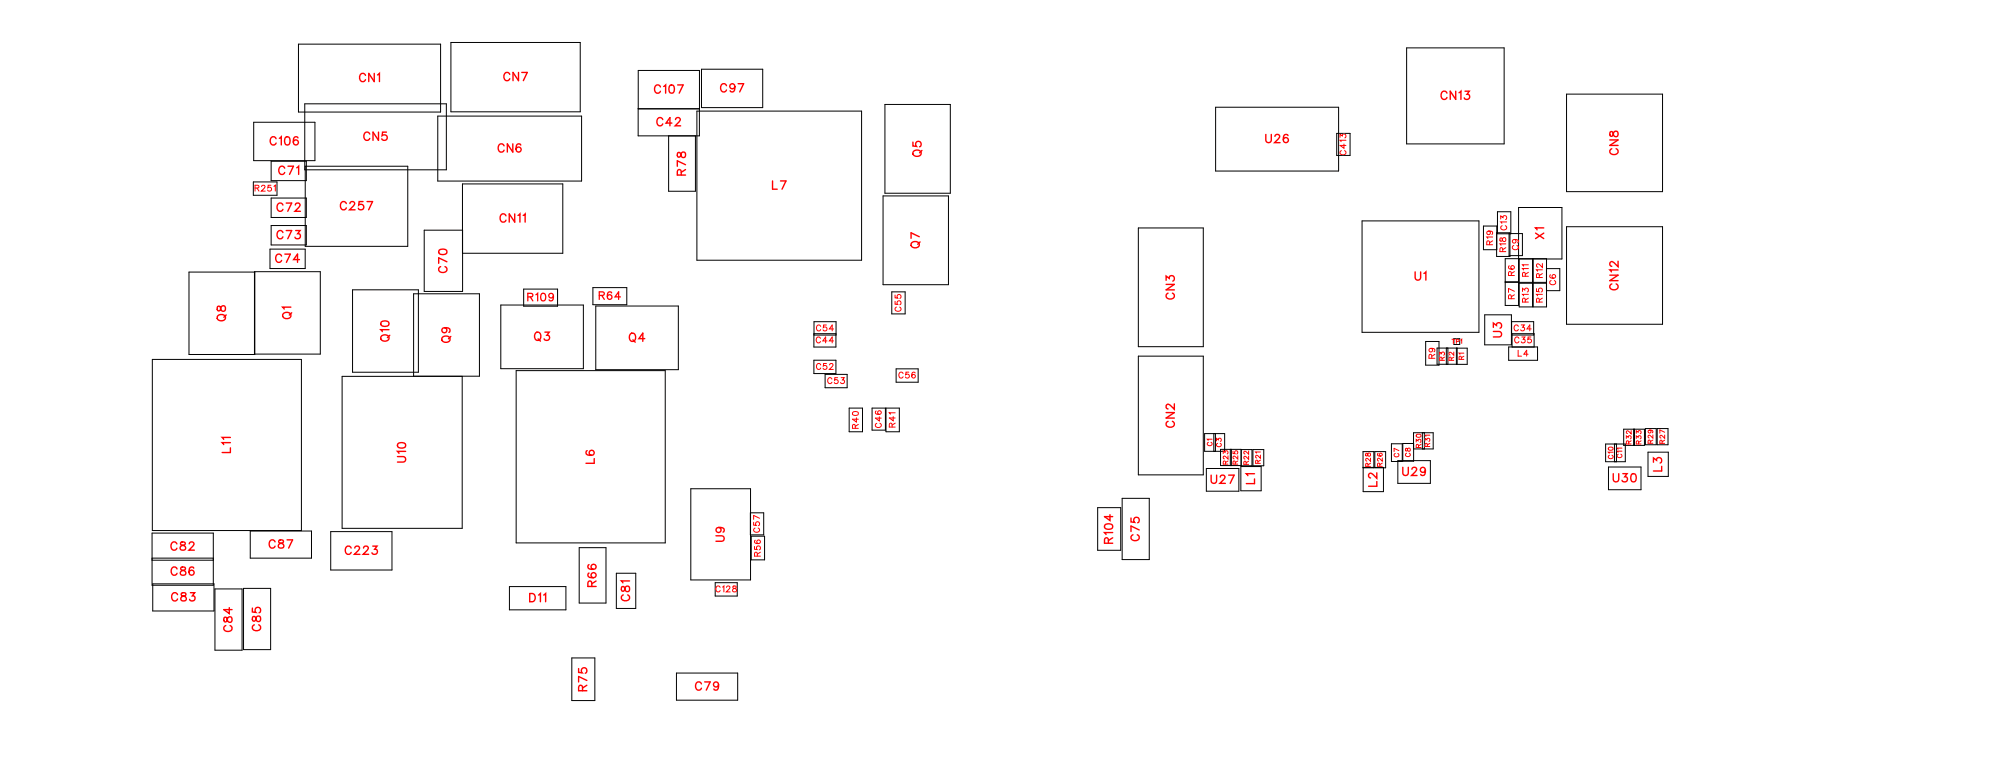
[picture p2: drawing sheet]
<svg xmlns="http://www.w3.org/2000/svg" width="172mm" height="67mm" viewBox="0 0 172 67" stroke-linecap="round" stroke-linejoin="round" font-family="sans-serif">
<g fill="none" stroke="#000" stroke-width=".09">
<path d="M21.8 15.7h2.1v1.1h-2.1zM21.9 10.5h5.3v3.3h-5.3zM23.4 13.9h3v1.7h-3zM23.4 17.1h3v1.6h-3zM23.4 19.4h3v1.7h-3zM25.7 3.8h12.3v5.9h-12.3zM26.3 8.9h12.2v5.7h-12.2zM26.3 14.3h8.9v6.9h-8.9zM37.7 10h12.4v5.6h-12.4zM38.9 3.7h11.1v5.9h-11.1zM39.9 19.8h-3.3v5.3h3.3v-9.2h8.6v5.9h-8.6M55 9.4h5.3"/>
<path d="M55 6.1h5.3v5.6h-5.3zM57.6 11.7v4.8h2.4v-4.8M60.1 9.6h14.2v12.8h-14.2zM60.5 6h5.3v3.3h-5.3zM76.1 16.9h5.7v7.6h-5.7zM76.3 9h5.6v7.7h-5.6zM98.1 19.6h5.6v10.3h-5.6zM104.8 9.2h10.6v5.5h-10.6zM115.3 11.5h1.1v1.9h-1.1zM117.4 19h10.1v9.6h-10.1zM121.3 4.1h8.4v8.3h-8.4zM127.9 19.5h1.2v2h-1.2z"/>
<path d="M129.1 18.3h1.2v1.9h-1.2zM135.1 8.1h8.2v8.4h-8.2zM135.1 19.5h8.2v8.4h-8.2zM13.1 31h12.9v14.7h-12.9zM16.3 23.5h5.7v7.1h-5.7zM21.9 23.4h5.7v7.1h-5.7zM23.3 21.5h3v1.6h-3zM30.4 25h5.7v7.1h-5.7zM35.7 32.4v-7.1h5.6v7.1h-11.8v13.1h10.4v-13.1M43.2 26.3h7.1v5.5h-7.1zM44.5 31.9h12.9v14.9h-12.9zM45.2 24.9h2.9v1.5h-2.9z"/>
<path d="M51.1 24.8h2.9v1.5h-2.9zM51.4 26.4h7.1v5.5h-7.1zM70.2 28.8h1.9v1.1h-1.9v-2.2h1.9v1.2h-1.9M70.2 31h1.9v1.2h-1.9zM71.1 32.3h1.9v1.1h-1.9zM73.2 35.2h1.2v2h-1.2zM75.2 35.2h1.1v1.9h-1.1zM76.4 35.2h1.1v2h-1.1zM76.9 25.2h1.1v1.9h-1.1zM77.3 31.8h1.9v1.1h-1.9zM98.1 30.7h5.6v10.2h-5.6zM103.9 37.4h1.7v1.5h-1.7z"/>
<path d="M104.7 37.4v1.5M104.8 37.4v1.5M106.1 38.7v1.4M106.2 38.7v1.4M107 38.8h.9v1.3h-2.7v-1.4h1.8v1.4M108 38.8h1v1.3h-1zM117.5 38.9h1v1.4h-1zM118.5 38.9h1v1.4h-1zM120 38.3h.9v1.5h-.9zM120.5 39.7h2.8v2h-2.8zM120.9 38.2h1v1.6h-1zM121.9 37.3h1.7v1.4h-1.7z"/>
<path d="M122.6 37.3v1.4M122.8 37.3v1.4M122.9 29.4h1.2v2.1h-1.2zM123.9 30h2.6v1.4h-2.6zM124.7 30v1.4M124.8 30v1.4M125.4 29.2h.5v.5h-.5zM125.6 30v1.4M128 27.1h2.3v2.6h-2.3zM129 20.1h1.2v2h-1.2zM129.8 24.3h1.1M130.1 29.9h2.5v1.2h-2.5z"/>
<path d="M130.1 20.1h1.2v1.9h-1.2zM130.3 27.7h1.9v1.2h-1.9M130.4 29.9v-1.1h1.9v1.1M130.9 22.3h-1.1v4h1.1v-8.4h3.8v4.4h-3.8M131 22.3h1.1v2h-1.1zM131 24.4h1.1v2.1h-1.1zM132.2 22.3h1.1v2h-1.1zM132.2 24.4h1.1v2.1h-1.1zM133.3 23.2h1.2v1.9h-1.2zM138.4 38.3h1.7v1.5h-1.7zM139.2 38.3v1.5M139.4 38.3v1.5"/>
<path d="M140 37h1.8v1.4h-1.8zM140.8 37v1.4M140.9 37v1.4M141.9 36.9h.9v1.4h-.9zM142.1 39h1.7v2.1h-1.7zM142.9 36.9h.9v1.4h-.9zM13.1 45.9h5.3v4.5h-5.3zM13.1 48.3h5.3M13.1 48.1h5.3M13.2 50.3h5.2v2.4h-5.2zM18.5 50.8h2.4v5.2h-2.4zM21 50.7h2.3v5.3h-2.3z"/>
<path d="M21.6 45.8h5.3v2.3h-5.3zM28.5 45.8h5.3v3.3h-5.3zM43.9 50.6h4.9v2h-4.9zM49.3 56.7h2v3.7h-2zM49.9 47.2h2.3v4.8h-2.3zM53.1 49.4h1.7v3h-1.7zM58.3 58h5.3v2.4h-5.3zM59.6 42.1h5.1v7.9h-5.1zM61.7 50.2h1.9v1.2h-1.9zM64.7 44.2h1.1v1.9h-1.1zM64.8 46.2h1.1v2.1h-1.1zM94.6 43.8h2v3.6h-2z"/>
<path d="M96.8 43h2.3v5.2h-2.3zM104 40.4h2.8v1.9h-2.8zM107 40.2h1.7v2.1h-1.7zM117.5 40.3h1.8v2.1h-1.8zM138.7 40.3h2.8v1.9h-2.8z"/>
</g>
<g fill="none" stroke="#f00" stroke-width=".09">
<path d="M22 16.2h.3v-.1l-.3-.1v.5M22.2 16.2l.1 .3M22.6 16.1l.2-.1v.1l-.3 .4h.4M23.4 16h-.3v.2a.18 .18 0 0 1 .3 0 .18 .18 0 0 1-.1 .2 .18 .18 0 0 1-.2 0M23.6 16.1l.1-.1v.5M115.5 11.8v-.2l.2 .1a.17 .17 0 0 1 .3-.1 .17 .17 0 0 1-.1 .3M115.7 13a.19 .19 0 0 0-.2 .2 .19 .19 0 0 0 .2 .1h.2a.19 .19 0 0 0 .1-.1 .19 .19 0 0 0-.1-.2M115.9 12.4v.4l-.4-.3h.5M116 12.1h-.5l.1 .1M128.4 19.9a.16 .16 0 0 1 .1 .2 .16 .16 0 0 1-.3 .1 .16 .16 0 0 1 .1-.3l.4 .1-.1 .2M129.4 18.9v-.3l.2 .2a.18 .18 0 0 1 .3-.2 .17 .17 0 0 1-.1 .3M129.5 19.5a.19 .19 0 0 0-.1 .2 .19 .19 0 0 0 .2 .1h.1a.19 .19 0 0 0 .2-.1 .19 .19 0 0 0-.1-.2"/>
<path d="M129.9 19.1h-.5l.1 .2M70.7 29.2a.19 .19 0 0 0-.2-.2 .19 .19 0 0 0-.1 .2v.2a.19 .19 0 0 0 .1 .2 .19 .19 0 0 0 .2-.2M70.8 28.1a.19 .19 0 0 0-.3-.1 .19 .19 0 0 0-.1 .2v.1a.19 .19 0 0 0 .1 .2 .19 .19 0 0 0 .3-.1M70.8 31.5a.19 .19 0 0 0-.3-.2 .19 .19 0 0 0-.1 .2v.1a.19 .19 0 0 0 .1 .2 .19 .19 0 0 0 .3-.1M71.3 28h-.3v.2a.18 .18 0 0 1 .3 0 .18 .18 0 0 1-.1 .3 .18 .18 0 0 1-.2-.1M71.3 31.3h-.3v.3a.18 .18 0 0 1 .3-.1 .18 .18 0 0 1-.1 .3 .18 .18 0 0 1-.2-.1M71.3 29.4h-.4l.3-.4v.6M71.5 31.5l.1-.2 .2 .1-.3 .4h.3M71.7 32.7a.19 .19 0 0 0-.2-.1 .19 .19 0 0 0-.1 .1v.2a.19 .19 0 0 0 .1 .2 .19 .19 0 0 0 .2-.2M71.9 28.4h-.4l.3-.4v.5M71.9 29.4h-.4l.3-.4v.6M72.2 32.6h-.2v.2a.18 .18 0 0 1 .2 0 .18 .18 0 0 1 0 .2 .18 .18 0 0 1-.3 0"/>
<path d="M72.5 32.6h.3l-.2 .1a.18 .18 0 0 1 .2 .3 .17 .17 0 0 1-.3 0M73.5 35.5a.25 .25 0 0 1 .3-.1 .25 .25 0 0 1 .2 .3 .25 .25 0 0 1-.3 .1 .25 .25 0 0 1-.2-.3zM73.7 36.9v-.3h-.1l-.1 .3h.5M73.8 36v.4l-.3-.3h.5M74 36.6l-.3 .1M75.5 35.4a.22 .22 0 0 0 .2 .3 .22 .22 0 0 0 .2-.3 .16 .16 0 0 0-.2 .1 .16 .16 0 0 0 .1 .2M75.6 36.5a.19 .19 0 0 0-.1 .2 .19 .19 0 0 0 .2 .1h.1a.19 .19 0 0 0 .2-.1 .19 .19 0 0 0-.1-.2M75.8 35.9v.4l-.3-.3h.5M76.9 36.8v-.3h-.1l-.1 .3h.5M77 35.9v.4l-.3-.3h.5M77.2 26v.2h.2a.18 .18 0 0 1 0-.2 .18 .18 0 0 1 .3 0 .18 .18 0 0 1-.1 .3M77.2 25.4v.3h.2a.18 .18 0 0 1 0-.3 .18 .18 0 0 1 .3 .1 .18 .18 0 0 1-.1 .2"/>
<path d="M77.2 35.6h-.5l.1 .1M77.2 36.5l-.3 .1M77.3 26.5a.19 .19 0 0 0-.1 .2 .19 .19 0 0 0 .2 .1h.1a.19 .19 0 0 0 .2-.1 .19 .19 0 0 0-.1-.2M77.9 32.2a.19 .19 0 0 0-.3-.1 .19 .19 0 0 0-.1 .2v.1a.19 .19 0 0 0 .2 .2 .19 .19 0 0 0 .2-.1M78.4 32.1h-.3v.2a.18 .18 0 0 1 .3 0 .18 .18 0 0 1-.1 .3 .18 .18 0 0 1-.2-.1M78.9 32.2v-.1a.22 .22 0 0 0-.3 .2 .22 .22 0 0 0 .3 .2 .16 .16 0 0 0-.1-.2 .16 .16 0 0 0-.2 .1M104.2 38.1a.15 .15 0 0 0-.1 .2 .15 .15 0 0 0 .1 .1h.1a.15 .15 0 0 0 .2-.1 .15 .15 0 0 0-.1-.2M104.5 37.9h-.4l.1 .1M104.9 38v-.2l.1 .1a.16 .16 0 0 1 .3-.1 .14 .14 0 0 1-.1 .2M105 38.2a.15 .15 0 0 0-.1 .2 .15 .15 0 0 0 .1 .1h.1a.15 .15 0 0 0 .2-.1 .15 .15 0 0 0-.1-.2M105.5 39.1v-.2l.1 .1a.14 .14 0 0 1 .2-.1 .14 .14 0 0 1 0 .2M105.9 39.3v.3l-.4-.3v.2h.1"/>
<path d="M105.9 39.7l-.2 .2M106.3 38.9v.2h.2a.15 .15 0 0 1 0-.2 .15 .15 0 0 1 .2 0 .15 .15 0 0 1-.1 .2M106.7 39.3v.3l-.3-.3-.1 .2h.1M106.7 39.7l-.2 .2M107.7 39.3v.3l-.4-.3-.1 .2 .1 .1M107.7 38.9v.2l-.4-.2-.1 .1 .1 .1M107.7 39.8l-.3 .1M108.5 39.9l-.1-.2h-.1v.2h.4M108.7 39.2v.3l-.4-.3v.2l.1 .1M108.7 39h-.4v.1M108.7 39.7l-.2 .1M117.8 39.1v.2l.2-.3a.14 .14 0 0 1 .2 .2 .14 .14 0 0 1-.2 .1l-.1-.2z"/>
<path d="M118.2 39.5v.3l-.4-.3-.1 .2h.1M118.2 39.9l-.3 .2M118.8 39.1a.18 .18 0 0 0 .2 .2 .18 .18 0 0 0 .1-.2 .13 .13 0 0 0-.2 0 .13 .13 0 0 0 .1 .2M119.2 39.5v.3l-.4-.3v.2h.1M119.2 39.9l-.2 .2M120.3 39.1a.15 .15 0 0 0-.1 .2 .15 .15 0 0 0 .2 .1h.1a.15 .15 0 0 0 .1-.1 .15 .15 0 0 0-.1-.2M120.6 38.8l-.4-.2v.3M121.2 38.7v.2h.1l.2-.3a.14 .14 0 0 1 .1 .2 .14 .14 0 0 1-.1 .1l-.2-.2zM121.3 39.1a.15 .15 0 0 0-.1 .1 .15 .15 0 0 0 .1 .2h.1a.15 .15 0 0 0 .2-.2 .15 .15 0 0 0-.1-.1M122.1 38.1v-.2l.2 .1a.14 .14 0 0 1 .2-.1 .14 .14 0 0 1-.1 .2M122.3 38.6v-.3h-.2v.3h.4M122.5 38.3l-.2 .1"/>
<path d="M122.9 38v-.2l.1 .1a.14 .14 0 0 1 .2-.1 .14 .14 0 0 1 0 .2M123.1 38.5l-.1-.2-.1-.1v.3h.4M123.3 37.5h-.4v.1M123.3 38.2l-.2 .2M123.4 30a.16 .16 0 0 1 .1 .2 .16 .16 0 0 1-.2 .1 .16 .16 0 0 1 0-.3l.4 .1-.1 .2M123.4 30.9v-.3l-.1-.1-.1 .4h.5M123.7 30.5l-.3 .2M124.1 30.6v-.2l.2 .1a.14 .14 0 0 1 .2-.1 .14 .14 0 0 1 0 .2M124.3 31.1v-.3h-.1l-.1 .3h.4M124.5 30.8l-.2 .1M125.1 31.1v-.3h-.1l-.1 .3h.4M125.2 29.2h.2"/>
<path d="M125.3 29.2v.4M125.3 30.3v.3l-.3-.2-.1 .1 .1 .1M125.3 30.8l-.2 .1M125.6 29.4h.2v-.1l-.2-.1v.4M125.9 29.3l.1-.1v.4M126 31v-.3h-.2v.3h.4M126.2 30.4h-.4l.1 .1M126.2 30.7l-.2 .1M128.4 21.1v-.3h-.1l-.1 .3h.5M128.7 20.4h-.5l.1 .2M128.7 20.8l-.3 .1M129.3 20.5v.3h.1l.3-.3a.17 .17 0 0 1 .1 .2 .17 .17 0 0 1-.1 .1l-.2-.3z"/>
<path d="M129.6 21.7l-.1-.3-.1-.1-.1 .4h.5M129.8 21h-.5l.1 .1M129.8 21.3l-.2 .2M130.1 22.9a.22 .22 0 0 0 .2 .3 .22 .22 0 0 0 .2-.3 .16 .16 0 0 0-.2 .1 .16 .16 0 0 0 .1 .2M130.3 23.7v-.2l-.1-.1-.1 .3h.5M130.3 25.7v-.2l-.1-.1-.1 .3h.5M130.5 21.2a.19 .19 0 0 0-.1 .2 .19 .19 0 0 0 .2 .1h.1a.19 .19 0 0 0 .2-.1 .19 .19 0 0 0-.1-.2M130.6 20.6a.16 .16 0 0 1 .1 .3 .16 .16 0 0 1-.3 0 .16 .16 0 0 1 .1-.2h.4l-.1 .2M130.6 23.4l-.3 .2M130.6 25.4l-.3 .2M130.6 25.1l-.5-.2v.3M130.9 30.2v.5h.3"/>
<path d="M130.9 28.1a.19 .19 0 0 0-.2-.1 .19 .19 0 0 0-.2 .2v.1a.19 .19 0 0 0 .2 .2 .19 .19 0 0 0 .2-.1M131 29.2a.19 .19 0 0 0-.3-.2 .19 .19 0 0 0-.1 .2v.2a.19 .19 0 0 0 .1 .2 .19 .19 0 0 0 .3-.2M131.2 28h.2l-.1 .2a.17 .17 0 0 1 .1 .3 .17 .17 0 0 1-.3-.1M131.2 29h.3l-.2 .2a.18 .18 0 0 1 .2 .3 .17 .17 0 0 1-.3 0M131.3 25.1v-.2l.2 .1a.17 .17 0 0 1 .2-.1 .17 .17 0 0 1 0 .3M131.5 23.8v-.3h-.1l-.1 .3h.5M131.5 26v-.3h-.1l-.1 .3h.5M131.7 30.5h-.3l.2-.3v.5M131.8 23.1h-.5l.1 .2M131.8 22.8h-.5l.1 .1M131.8 25.4h-.5l.1 .1M131.8 23.5l-.3 .1"/>
<path d="M131.8 25.7l-.3 .2M132 29h-.2l-.1 .3a.18 .18 0 0 1 .3 0 .18 .18 0 0 1 0 .2 .18 .18 0 0 1-.3 0M132 28.3h-.3l.2-.3v.5M132.5 24.9v.2h.2a.18 .18 0 0 1 0-.2 .18 .18 0 0 1 .3 0 .18 .18 0 0 1-.1 .3M132.7 23.9v-.3h-.1l-.1 .3h.5M132.7 26v-.3h-.1l-.1 .3h.5M133 23.3h-.5l.1 .1M133 22.7v.4l-.4-.4-.1 .1 .1 .2M133 25.4h-.5l.1 .1M133 23.6l-.3 .2M133 25.7l-.3 .2M133.7 23.7h-.1a.22 .22 0 0 0 .3 .3 .22 .22 0 0 0 .2-.3 .16 .16 0 0 0-.3 .1 .16 .16 0 0 0 .2 .2"/>
<path d="M133.7 24.2a.19 .19 0 0 0-.1 .2 .19 .19 0 0 0 .2 .1h.1a.19 .19 0 0 0 .2-.1 .19 .19 0 0 0-.1-.2M138.8 39.2a.15 .15 0 0 0-.1 .2 .15 .15 0 0 0 .1 .1h.1a.15 .15 0 0 0 .2-.1 .15 .15 0 0 0-.1-.2M139.1 39h-.4v.1M139.5 39.2a.15 .15 0 0 0-.1 .1 .15 .15 0 0 0 .2 .1h.1a.15 .15 0 0 0 .1-.1 .15 .15 0 0 0-.1-.1M139.8 38.9h-.4l.1 .1M139.8 38.6h-.4l.1 .1M140.2 37.8v-.2l.2 .1a.14 .14 0 0 1 .2-.1 .14 .14 0 0 1 0 .2M140.4 38.3v-.3h-.1l-.1 .3h.4M140.6 37.1v.3l-.3-.3-.1 .2 .1 .1M140.6 38l-.2 .1M141.1 37.8v-.2l.1 .1a.16 .16 0 0 1 .3-.1 .14 .14 0 0 1-.1 .2M141.1 37.4v-.3l.1 .2a.18 .18 0 0 1 .3-.2 .16 .16 0 0 1-.1 .3"/>
<path d="M141.3 38.3v-.3h-.2v.3h.4M141.5 38l-.2 .1M142.2 37.1a.13 .13 0 0 1 .1 .1 .13 .13 0 0 1-.2 .1 .13 .13 0 0 1 .1-.2h.3v.2M142.3 38.2v-.2l-.2-.1v.3h.4M142.5 37.5v.3l-.3-.3-.1 .2h.1M142.5 37.9l-.2 .2M143.3 38.2v-.2h-.1l-.1 .2h.4M143.5 37.5v.3l-.3-.3-.1 .2 .1 .1M143.5 37.9l-.2 .2M143.5 37.3l-.4-.2v.2M62.1 50.6a.19 .19 0 0 0-.2-.1 .19 .19 0 0 0-.2 .2v.1a.19 .19 0 0 0 .2 .2 .19 .19 0 0 0 .2-.1M62.3 50.6l.1-.1v.5"/>
<path d="M62.6 50.6l.1-.1 .2 .1-.3 .4h.4M63.2 50.5v.2a.21 .21 0 0 1 .2 0 .21 .21 0 0 1 .1 .3h-.3v-.2l.3-.2v-.1zM65 45v.3h.2a.18 .18 0 0 1 0-.3 .18 .18 0 0 1 .3 0 .18 .18 0 0 1-.1 .3M65.1 47.1v.2l.2 .1a.18 .18 0 0 1 0-.3 .18 .18 0 0 1 .2 0 .18 .18 0 0 1 0 .3M65.1 45.5a.19 .19 0 0 0-.1 .2 .19 .19 0 0 0 .2 .2h.1a.19 .19 0 0 0 .2-.2 .19 .19 0 0 0-.1-.2M65.1 46.6a.22 .22 0 0 0 .2 .3 .22 .22 0 0 0 .2-.3 .16 .16 0 0 0-.2 0 .16 .16 0 0 0 .1 .3M65.3 47.9v-.3h-.1l-.1 .3h.5M65.5 44.7l-.5-.3v.4M65.6 47.6l-.3 .2M105.7 40l-.1-.2h-.1v.2h.4M106.5 40v-.2h-.2v.2h.4M107.4 40v-.2h-.1l-.1 .2h.5"/>
<path d="M117.9 40.2v-.2l-.1-.1-.1 .3h.5M119 40.2l-.1-.2-.1-.1v.3h.4"/>
<circle cx="122.3" cy="37.6" r=".19"/>
<circle cx="138.9" cy="38.7" r=".19"/>
</g>
<g fill="none" stroke="#f00" stroke-width=".12">
<path d="M23.8 12a.26 .26 0 0 0-.3-.2 .26 .26 0 0 0-.2 .3v.1a.26 .26 0 0 0 .2 .3 .26 .26 0 0 0 .3-.2M24.1 11.9l.2-.1v.7M24.4 17.7a.26 .26 0 0 0-.3-.2 .26 .26 0 0 0-.2 .3v.1a.26 .26 0 0 0 .2 .3 .26 .26 0 0 0 .3-.2M24.5 14.5a.26 .26 0 0 0-.3-.2 .26 .26 0 0 0-.2 .3v.2a.26 .26 0 0 0 .2 .2 .26 .26 0 0 0 .3-.1M24.6 11.8h.1a.37 .37 0 0 1 .3 .3 .37 .37 0 0 1-.3 .4 .45 .45 0 0 1-.1-.7zM24.7 19.9h.4l-.3 .7M24.7 17.5h.4l-.3 .7M24.8 14.3h.5l-.3 .7M25.5 17.7l.1-.2h.1l.2 .1-.1 .3-.4 .3h.5M25.5 19.9h.4l-.2 .2a.24 .24 0 0 1 .1 .4 .24 .24 0 0 1-.4-.1M25.6 14.5l.1-.2v.7M25.7 11.9v-.1a.35 .35 0 0 0-.5 .3 .35 .35 0 0 0 .3 .4 .22 .22 0 0 0 .2-.2 .22 .22 0 0 0-.2-.2 .22 .22 0 0 0-.2 .2"/>
<path d="M29.9 17.5a.26 .26 0 0 0-.3-.1 .26 .26 0 0 0-.2 .2v.2a.26 .26 0 0 0 .2 .3 .26 .26 0 0 0 .3-.2M30.2 17.5l.1-.1h.1l.2 .1-.1 .2-.4 .4h.5M31.3 17.4h-.3l-.1 .3a.25 .25 0 0 1 .4 0 .25 .25 0 0 1 0 .3 .25 .25 0 0 1-.4-.1M31.5 6.5a.26 .26 0 0 0-.3-.2 .26 .26 0 0 0-.2 .3v.2a.26 .26 0 0 0 .2 .2 .26 .26 0 0 0 .3-.1M31.6 17.4h.5l-.3 .7M31.9 11.6a.26 .26 0 0 0-.3-.2 .26 .26 0 0 0-.2 .3v.1a.26 .26 0 0 0 .2 .3 .26 .26 0 0 0 .3-.2M32.3 6.3v.7l-.5-.7v.7M32.5 6.5l.2-.2v.7M32.6 11.4v.7l-.4-.7v.7M33.3 11.4h-.3l-.1 .3a.25 .25 0 0 1 .4 0 .25 .25 0 0 1 0 .4 .25 .25 0 0 1-.4-.1M43.5 12.6a.26 .26 0 0 0-.3-.2 .26 .26 0 0 0-.2 .3v.1a.26 .26 0 0 0 .2 .3 .26 .26 0 0 0 .3-.2M43.6 18.6a.26 .26 0 0 0-.3-.2 .26 .26 0 0 0-.2 .3v.2a.26 .26 0 0 0 .2 .2 .26 .26 0 0 0 .3-.1"/>
<path d="M44 6.4a.26 .26 0 0 0-.3-.2 .26 .26 0 0 0-.3 .3v.2a.26 .26 0 0 0 .3 .3 .26 .26 0 0 0 .3-.2M44.2 12.4v.7l-.5-.7v.7M44.4 18.4v.7l-.5-.7v.7M44.7 18.6l.1-.2v.7M44.7 6.2v.8l-.5-.8v.8M44.9 12.5v-.1a.35 .35 0 0 0-.5 .3 .35 .35 0 0 0 .3 .4 .22 .22 0 0 0 .2-.2 .22 .22 0 0 0-.2-.2 .22 .22 0 0 0-.2 .2M45 6.2h.5l-.4 .8M45.1 18.6l.2-.2v.7M56.9 7.5a.26 .26 0 0 0-.3-.2 .26 .26 0 0 0-.2 .3v.2a.26 .26 0 0 0 .2 .2 .26 .26 0 0 0 .3-.1M57.1 10.3a.26 .26 0 0 0-.3-.2 .26 .26 0 0 0-.2 .3v.2a.26 .26 0 0 0 .2 .2 .26 .26 0 0 0 .3-.1M57.2 7.5l.2-.2v.7M57.8 7.4l.1-.1a.37 .37 0 0 1 .2 .4 .37 .37 0 0 1-.2 .3 .45 .45 0 0 1-.1-.6z"/>
<path d="M57.9 10.6h-.5l.4-.5v.7M58.2 10.3l.2-.2h.1l.2 .2-.2 .2-.3 .3h.5M58.4 7.3h.5l-.3 .7M58.4 13.2v.3h.2l.3-.4a.24 .24 0 0 1 .2 .2 .24 .24 0 0 1-.2 .3l-.2-.1-.1-.3zM58.7 15.1v-.4l-.2-.1-.1 .2v.3h.7M59.1 14.6l-.4 .3M59.1 14.2l-.7-.3v.4M62.6 7.4a.26 .26 0 0 0-.3-.2 .26 .26 0 0 0-.2 .3v.2a.26 .26 0 0 0 .2 .2 .26 .26 0 0 0 .3-.1M63.4 7.5a.22 .22 0 0 1-.3 .1 .22 .22 0 0 1-.1-.3 .22 .22 0 0 1 .3 0l.1 .2a.34 .34 0 0 1-.3 .4l-.1-.1M63.6 7.2h.5l-.3 .7M66.6 15.6v.7h.4M67.3 15.6h.5l-.4 .7"/>
<path d="M78.7 12.3v.3h.3a.25 .25 0 0 1 0-.4 .25 .25 0 0 1 .4 .1 .25 .25 0 0 1-.1 .4M78.8 13a.35 .35 0 0 1 .4 0 .35 .35 0 0 1 .2 .3 .33 .33 0 0 1-.5 .2 .33 .33 0 0 1-.1-.5zM79.5 13l-.2 .2M109.1 11.6v.5l.2 .2 .3-.1v-.6M109.9 11.8l.2-.2h.1l.1 .1-.1 .3-.3 .3h.5M111.1 11.7l-.1-.1a.35 .35 0 0 0-.4 .3 .35 .35 0 0 0 .2 .4 .22 .22 0 0 0 .3-.2 .22 .22 0 0 0-.2-.2 .22 .22 0 0 0-.3 .2M124.8 8a.26 .26 0 0 0-.3-.1 .26 .26 0 0 0-.2 .2v.2a.26 .26 0 0 0 .2 .3 .26 .26 0 0 0 .3-.2M125.5 7.9v.7l-.5-.7v.7M125.8 8l.2-.1v.7M126.3 7.9h.4l-.2 .2a.24 .24 0 0 1 .2 .4 .25 .25 0 0 1-.5-.1M133.1 19.6h-.7l.1 .2M138.8 12.1h.7l-.7 .4h.7"/>
<path d="M138.8 11.4v.3h.2l.3-.4a.24 .24 0 0 1 .2 .2 .24 .24 0 0 1-.2 .3l-.2-.1-.1-.3zM139 12.8a.26 .26 0 0 0-.2 .3 .26 .26 0 0 0 .3 .2h.1a.26 .26 0 0 0 .3-.2 .26 .26 0 0 0-.2-.3M18.8 26.4v.4h.1l.3-.4a.24 .24 0 0 1 .2 .2 .24 .24 0 0 1-.2 .2l-.1-.1-.1-.3zM18.8 27.2a.35 .35 0 0 1 .4-.1 .35 .35 0 0 1 .2 .4 .33 .33 0 0 1-.5 .1 .33 .33 0 0 1-.1-.4zM19.5 27.1l-.2 .2M19.9 38.2h-.7l.1 .1M19.9 37.7h-.7l.1 .2M19.9 38.6v.4h-.7M24.3 22.1a.26 .26 0 0 0-.3-.2 .26 .26 0 0 0-.2 .3v.1a.26 .26 0 0 0 .2 .3 .26 .26 0 0 0 .3-.2M24.4 20a.26 .26 0 0 0-.3-.1 .26 .26 0 0 0-.2 .2v.2a.26 .26 0 0 0 .2 .3 .26 .26 0 0 0 .3-.2M24.5 27a.35 .35 0 0 1 .4-.1 .35 .35 0 0 1 .1 .4 .33 .33 0 0 1-.4 .2 .33 .33 0 0 1-.1-.5zM24.6 21.9h.4l-.3 .7"/>
<path d="M25.1 26.5h-.7l.1 .1M25.1 27l-.2 .2M25.8 22.4h-.5l.4-.5v.7M32.9 27.8l.2-.1a.3 .3 0 0 1 .4 .2 .38 .38 0 0 1-.3 .2 .38 .38 0 0 1-.4-.2zM32.9 28.9a.35 .35 0 0 1 .4 0 .35 .35 0 0 1 .2 .4 .33 .33 0 0 1-.5 .1 .33 .33 0 0 1-.1-.5zM33.5 28.4h-.7l.2 .2M33.6 28.9l-.2 .2M34.3 39.4h.5l.2 .2-.1 .2h-.6M34.3 38.3l.3-.1a.3 .3 0 0 1 .4 .2 .38 .38 0 0 1-.4 .2 .38 .38 0 0 1-.3-.2zM35 38.9h-.7l.1 .2M37.9 21.6l.2-.1a.3 .3 0 0 1 .4 .2 .38 .38 0 0 1-.3 .2 .38 .38 0 0 1-.4-.2zM38 23a.26 .26 0 0 0-.2 .3 .26 .26 0 0 0 .3 .2h.2a.26 .26 0 0 0 .2-.2 .26 .26 0 0 0-.1-.3"/>
<path d="M38.2 29a.35 .35 0 0 1 .4 0 .35 .35 0 0 1 .2 .4 .33 .33 0 0 1-.5 .1 .33 .33 0 0 1-.1-.5zM38.3 28.2a.22 .22 0 0 1 .2 .3 .22 .22 0 0 1-.3 .1 .22 .22 0 0 1 0-.3l.1-.1a.34 .34 0 0 1 .5 .3l-.1 .2M38.5 22.6l-.7-.4v.5M38.9 29l-.2 .2M46.2 28.7a.33 .33 0 0 1 .4 .3 .33 .33 0 0 1-.4 .3l-.1-.2zM46.4 29.2l.2 .2M47 28.6h.4l-.3 .3a.24 .24 0 0 1 .2 .4 .24 .24 0 0 1-.4-.1M50.6 38.8v.1a.35 .35 0 0 0 .2 .4 .35 .35 0 0 0 .4-.3 .22 .22 0 0 0-.2-.2 .22 .22 0 0 0-.2 .2 .22 .22 0 0 0 .2 .2M51.2 39.5v.4h-.7M54.3 28.8h.1a.33 .33 0 0 1 .4 .3 .33 .33 0 0 1-.4 .3l-.1-.2zM54.6 29.3l.2 .2M55.6 29.2h-.5l.3-.5v.7"/>
<path d="M78.7 20.9a.35 .35 0 0 1 .4-.1 .35 .35 0 0 1 .1 .4 .33 .33 0 0 1-.4 .2 .33 .33 0 0 1-.1-.5zM79.3 20.4l-.8-.3v.4M79.3 20.9l-.2 .2M100.5 24.2v-.4l.3 .2a.24 .24 0 0 1 .4-.2 .24 .24 0 0 1-.1 .4M100.5 35.6h.7l-.7 .4h.7M100.5 24.5h.7l-.7 .5h.7M100.7 36.3a.26 .26 0 0 0-.2 .3 .26 .26 0 0 0 .3 .2h.2a.26 .26 0 0 0 .3-.2 .26 .26 0 0 0-.2-.3M100.7 25.3a.26 .26 0 0 0-.2 .3 .26 .26 0 0 0 .3 .2h.2a.26 .26 0 0 0 .3-.2 .26 .26 0 0 0-.2-.3M101.2 34.8v.5l-.3-.4-.2-.1-.2 .2v.1l.2 .1M122 23.4v.5l.2 .2 .3-.1v-.6M122.8 23.6l.1-.2v.7M128.8 28.6h.5l.2 .2-.1 .2h-.6"/>
<path d="M128.8 28.2v-.4l.2 .3a.24 .24 0 0 1 .4-.2 .24 .24 0 0 1-.1 .4M132.4 20.1l.7 .5M133.1 20.1l-.7 .5M138.8 23.7h.7l-.7 .5h.7M139 24.5a.26 .26 0 0 0-.2 .3 .26 .26 0 0 0 .3 .2h.1a.26 .26 0 0 0 .3-.2 .26 .26 0 0 0-.2-.3M139.5 23.3h-.7l.1 .1M139.5 22.5v.5l-.3-.4-.3-.1-.1 .2v.1l.2 .2M142.6 39.8v-.3l.2 .2a.24 .24 0 0 1 .4-.2 .24 .24 0 0 1-.1 .4M15.2 46.9a.26 .26 0 0 0-.2-.2 .26 .26 0 0 0-.3 .3v.2a.26 .26 0 0 0 .3 .2 .26 .26 0 0 0 .2-.1M15.3 49a.26 .26 0 0 0-.3-.1 .26 .26 0 0 0-.2 .2v.2a.26 .26 0 0 0 .2 .3 .26 .26 0 0 0 .3-.2M15.3 51.3a.26 .26 0 0 0-.3-.2 .26 .26 0 0 0-.2 .3v.1a.26 .26 0 0 0 .2 .3 .26 .26 0 0 0 .3-.2M15.6 46.7v.2l.3 .1 .1 .2a.24 .24 0 0 1-.2 .2 .24 .24 0 0 1-.3-.2l.5-.3-.1-.2z"/>
<path d="M15.6 48.9v.2l.3 .1 .1 .1a.24 .24 0 0 1-.2 .3 .24 .24 0 0 1-.3-.3l.5-.3v-.1zM15.7 51.1v.2l.3 .1 .1 .2a.24 .24 0 0 1-.3 .2 .24 .24 0 0 1-.2-.2l.4-.3v-.2zM16.3 46.9l.2-.2h.1l.1 .1-.1 .3-.3 .3h.5M16.4 51.1h.4l-.2 .3a.24 .24 0 0 1 .2 .3 .25 .25 0 0 1-.5 0M16.7 49v-.1a.35 .35 0 0 0-.4 .3 .35 .35 0 0 0 .2 .4 .22 .22 0 0 0 .2-.2 .22 .22 0 0 0-.2-.3 .22 .22 0 0 0-.2 .2M19.3 53.2v.4h.2l.3-.4a.24 .24 0 0 1 .2 .2 .24 .24 0 0 1-.2 .2l-.2-.1-.1-.3zM19.5 53.9a.26 .26 0 0 0-.2 .3 .26 .26 0 0 0 .3 .2h.1a.26 .26 0 0 0 .3-.2 .26 .26 0 0 0-.2-.3M19.8 52.4v.5l-.5-.4h.7M21.8 52.4v.4h.3a.25 .25 0 0 1 0-.4 .25 .25 0 0 1 .3 .1 .25 .25 0 0 1-.1 .3M21.8 53.2v.3h.1l.3-.4a.24 .24 0 0 1 .3 .2 .24 .24 0 0 1-.3 .3l-.1-.1-.1-.3zM21.9 53.9a.26 .26 0 0 0-.1 .3 .26 .26 0 0 0 .2 .2h.2a.26 .26 0 0 0 .3-.2 .26 .26 0 0 0-.2-.3M23.7 46.7a.26 .26 0 0 0-.3-.2 .26 .26 0 0 0-.2 .3v.2a.26 .26 0 0 0 .2 .2 .26 .26 0 0 0 .3-.1"/>
<path d="M24.1 46.6v.2l.3 .1 .1 .1a.24 .24 0 0 1-.3 .3 .24 .24 0 0 1-.2-.3l.4-.3v-.1zM24.8 46.5h.4l-.3 .7M30.3 47.2a.26 .26 0 0 0-.3-.1 .26 .26 0 0 0-.2 .2v.2a.26 .26 0 0 0 .2 .3 .26 .26 0 0 0 .3-.2M30.6 47.2l.1-.1h.2l.1 .1-.1 .2-.3 .4h.4M31.3 47.2l.2-.1h.1l.2 .1-.1 .2-.4 .4h.5M32.1 47.1h.4l-.2 .2a.24 .24 0 0 1 .2 .4 .24 .24 0 0 1-.4-.1M45.7 51.2h.2a.38 .38 0 0 1 .3 .3 .38 .38 0 0 1-.3 .4h-.2zM46.4 51.3l.2-.1v.7M46.9 51.3l.1-.1v.7M49.9 57.6v.4h.3a.25 .25 0 0 1 0-.4 .25 .25 0 0 1 .4 .1 .25 .25 0 0 1-.1 .3M50.2 59.5v-.4h-.2l-.1 .1v.3h.7M50.6 59.1l-.4 .2"/>
<path d="M50.6 58.6l-.7-.3v.5M50.8 49.4h-.1a.35 .35 0 0 0 .3 .4 .35 .35 0 0 0 .4-.2 .22 .22 0 0 0-.2-.2 .22 .22 0 0 0-.2 .2 .22 .22 0 0 0 .2 .2M50.8 48.7h-.1a.35 .35 0 0 0 .3 .4 .35 .35 0 0 0 .4-.2 .22 .22 0 0 0-.2-.3 .22 .22 0 0 0-.2 .2 .22 .22 0 0 0 .2 .3M51 50.6v-.5h-.2l-.1 .1v.4h.7M51.4 50.1l-.4 .2M53.6 50.6v.3l.1 .1 .3-.5a.24 .24 0 0 1 .3 .3 .24 .24 0 0 1-.3 .2l-.1-.1-.1-.3zM53.7 51.3a.26 .26 0 0 0-.1 .3 .26 .26 0 0 0 .2 .2h.2a.26 .26 0 0 0 .3-.2 .26 .26 0 0 0-.2-.3M54.3 50.1h-.7l.1 .1M60.5 58.9a.26 .26 0 0 0-.3-.1 .26 .26 0 0 0-.2 .2v.2a.26 .26 0 0 0 .2 .3 .26 .26 0 0 0 .3-.2M60.8 58.8h.4l-.3 .7M61.7 46.2h.5l.2 .2-.1 .2-.6 .1M62 59a.22 .22 0 0 1-.3 .2 .22 .22 0 0 1-.1-.3 .22 .22 0 0 1 .3 0l.1 .1a.34 .34 0 0 1-.3 .5l-.2-.1"/>
<path d="M62 45.5a.22 .22 0 0 1 .2 .3 .22 .22 0 0 1-.4 .1 .22 .22 0 0 1 0-.4h.2a.34 .34 0 0 1 .4 .2l-.1 .2M95.3 45.3l.2-.2a.3 .3 0 0 1 .4 .3 .38 .38 0 0 1-.3 .2 .38 .38 0 0 1-.4-.2zM95.6 46.8l-.1-.4h-.1l-.2 .1v.3h.7M95.7 44.4v.5l-.5-.4h.7M95.9 45.9h-.7l.2 .2M95.9 46.4l-.3 .2M97.5 44.7v.3h.3a.25 .25 0 0 1 0-.4 .25 .25 0 0 1 .4 .1 .25 .25 0 0 1-.1 .4M97.7 46.1a.26 .26 0 0 0-.2 .3 .26 .26 0 0 0 .3 .2h.2a.26 .26 0 0 0 .2-.2 .26 .26 0 0 0-.1-.3M98.2 45.7l-.7-.4v.5M104.4 41v.5l.2 .2 .3-.1v-.6M105.2 41.1l.1-.1h.2l.1 .1-.1 .2-.3 .4h.4M105.9 41h.5l-.3 .7"/>
<path d="M108.2 40.8h-.7l.1 .2M108.2 41.3v.4h-.7M118.7 40.8v.4l-.3-.3-.3-.1-.1 .1v.2l.2 .1M118.7 41.5v.4h-.7M120.9 40.3v.5l.2 .2 .3-.1v-.6M121.7 40.4l.2-.1h.1l.1 .1-.1 .2-.3 .4h.5M122.9 40.5a.22 .22 0 0 1-.3 .2 .22 .22 0 0 1-.1-.3 .22 .22 0 0 1 .4 0v.1a.34 .34 0 0 1-.3 .5l-.1-.1M139.1 40.8v.5l.2 .2 .2-.1 .1-.6M139.9 40.8h.4l-.2 .3a.24 .24 0 0 1 .2 .4 .25 .25 0 0 1-.5-.1M140.7 40.9l.1-.1a.37 .37 0 0 1 .3 .4 .37 .37 0 0 1-.3 .3 .45 .45 0 0 1-.1-.6zM143.3 40.2v.4h-.7"/>
</g>
<path d="M45.5 25.6h.4v-.3h-.4v.6M45.7 25.6l.2 .3M46.2 25.4l.2-.1v.6M46.7 25.3a.32 .32 0 0 1 .4 .2 .32 .32 0 0 1-.2 .4l-.3-.1v-.2zM47.7 25.5a.2 .2 0 0 1-.3 .2 .2 .2 0 0 1 0-.3 .2 .2 0 0 1 .3 0v.1a.31 .31 0 0 1-.2 .4l-.2-.1M51.7 25.5l.3-.1 .1-.2h-.4v.6M51.9 25.5l.2 .3M52.7 25.2a.32 .32 0 0 0-.4 .2 .32 .32 0 0 0 .3 .4 .2 .2 0 0 0 .2-.2 .2 .2 0 0 0-.2-.2 .2 .2 0 0 0-.2 .2M53.5 25.6h-.5l.3-.4v.6" fill="none" stroke="#f00" stroke-width=".11"/>
<g font-size="1.2" fill="#fff">
<text x="30.9" y="7.3">CN1</text>
<text x="43.4" y="7.2">CN7</text>
<text x="56.4" y="8.3">C107</text>
<text x="56.6" y="11.1">C42</text>
<text x="62.1" y="8.2">C97</text>
<text x="124.2" y="8.9">CN13</text>
<text x="23.2" y="12.8">C106</text>
<text x="24" y="15.3">C71</text>
<text x="31.3" y="12.4">CN5</text>
<text x="42.9" y="13.4">CN6</text>
<text x="59.4" y="15.1" transform="rotate(-90 59.4 15.1)">R78</text>
<text x="66.5" y="16.6">L7</text>
<text x="79.7" y="13.5" transform="rotate(-90 79.7 13.5)">Q5</text>
<text x="109.1" y="12.6">U26</text>
<text x="139.8" y="13.4" transform="rotate(-90 139.8 13.4)">CN8</text>
<text x="23.7" y="22.9">C74</text>
<text x="23.8" y="18.5">C72</text>
<text x="23.8" y="20.9">C73</text>
<text x="29.3" y="18.4">C257</text>
<text x="38.8" y="23.5" transform="rotate(-90 38.8 23.5)">C70</text>
<text x="43.1" y="19.4">CN11</text>
<text x="79.6" y="21.4" transform="rotate(-90 79.6 21.4)">Q7</text>
<text x="133.4" y="20.6" transform="rotate(-90 133.4 20.6)">X1</text>
<text x="19.7" y="27.7" transform="rotate(-90 19.7 27.7)">Q8</text>
<text x="25.4" y="27.5" transform="rotate(-90 25.4 27.5)">Q1</text>
<text x="33.8" y="29.5" transform="rotate(-90 33.8 29.5)">Q10</text>
<text x="39.1" y="29.6" transform="rotate(-90 39.1 29.6)">Q9</text>
<text x="46" y="29.6">Q3</text>
<text x="54.2" y="29.7">Q4</text>
<text x="101.5" y="25.8" transform="rotate(-90 101.5 25.8)">CN3</text>
<text x="122" y="24.4">U1</text>
<text x="129.8" y="29.1" transform="rotate(-90 129.8 29.1)">U3</text>
<text x="139.8" y="25" transform="rotate(-90 139.8 25)">CN12</text>
<text x="20.2" y="39.1" transform="rotate(-90 20.2 39.1)">L11</text>
<text x="35.3" y="39.9" transform="rotate(-90 35.3 39.9)">U10</text>
<text x="51.5" y="40" transform="rotate(-90 51.5 40)">L6</text>
<text x="101.5" y="36.9" transform="rotate(-90 101.5 36.9)">CN2</text>
<text x="104.4" y="42">U27</text>
<text x="108.5" y="41.7" transform="rotate(-90 108.5 41.7)">L1</text>
<text x="119" y="42" transform="rotate(-90 119 42)">L2</text>
<text x="120.9" y="41.3">U29</text>
<text x="139" y="41.8">U30</text>
<text x="143.6" y="40.7" transform="rotate(-90 143.6 40.7)">L3</text>
<text x="14.7" y="47.7">C82</text>
<text x="23.1" y="47.5">C87</text>
<text x="62.7" y="46.7" transform="rotate(-90 62.7 46.7)">U9</text>
<text x="96.2" y="46.9" transform="rotate(-90 96.2 46.9)">R104</text>
<text x="98.5" y="46.7" transform="rotate(-90 98.5 46.7)">C75</text>
<text x="14.7" y="49.9">C86</text>
<text x="14.7" y="52.1">C83</text>
<text x="29.7" y="48.1">C223</text>
<text x="45.6" y="52.2">D11</text>
<text x="51.7" y="50.6" transform="rotate(-90 51.7 50.6)">R66</text>
<text x="54.6" y="51.8" transform="rotate(-90 54.6 51.8)">C81</text>
<text x="20.3" y="54.5" transform="rotate(-90 20.3 54.5)">C84</text>
<text x="22.8" y="54.4" transform="rotate(-90 22.8 54.4)">C85</text>
<text x="50.9" y="59.6" transform="rotate(-90 50.9 59.6)">R75</text>
<text x="59.9" y="59.8">C79</text>
</g>
<g font-size="1.1" fill="#fff">
<text x="45.5" y="26.2">R109</text>
<text x="51.6" y="26.1">R64</text>
</g>
<g font-size=".9" fill="#fff">
<text x="21.9" y="16.7">R251</text>
<text x="116.3" y="13.4" transform="rotate(-90 116.3 13.4)">C413</text>
<text x="128.9" y="21.1" transform="rotate(-90 128.9 21.1)">R19</text>
<text x="130" y="21.7" transform="rotate(-90 130 21.7)">R18 C13</text>
<text x="130.8" y="23.8" transform="rotate(-90 130.8 23.8)">R6</text>
<text x="131.1" y="21.6" transform="rotate(-90 131.1 21.6)">C9</text>
<text x="132" y="23.9" transform="rotate(-90 132 23.9)">R11</text>
<text x="70.3" y="29.8">C44</text>
<text x="70.4" y="28.7">C54</text>
<text x="77.9" y="26.9" transform="rotate(-90 77.9 26.9)">C55</text>
<text x="130.5" y="28.7">C34</text>
<text x="130.6" y="29.8">C35</text>
<text x="130.8" y="25.8" transform="rotate(-90 130.8 25.8)">R7</text>
<text x="132" y="26.1" transform="rotate(-90 132 26.1)">R13</text>
<text x="133.2" y="26.1" transform="rotate(-90 133.2 26.1)">R15 R12</text>
<text x="134.3" y="24.6" transform="rotate(-90 134.3 24.6)">C6</text>
<text x="70.4" y="32.1">C52</text>
<text x="71.3" y="33.3">C53</text>
<text x="77.5" y="32.8">C56</text>
<text x="123.9" y="30.9" transform="rotate(-90 123.9 30.9)">R9</text>
<text x="130.8" y="30.9">L4</text>
<text x="74.2" y="37" transform="rotate(-90 74.2 37)">R40</text>
<text x="76.2" y="36.9" transform="rotate(-90 76.2 36.9)">C46</text>
<text x="77.4" y="36.9" transform="rotate(-90 77.4 36.9)">R41</text>
<text x="65.8" y="48" transform="rotate(-90 65.8 48)">R56 C57</text>
<text x="61.7" y="51.2">C128</text>
</g>
<g font-size=".7" fill="#fff">
<text x="124.7" y="31.1" transform="rotate(-90 124.7 31.1)">R3</text>
<text x="125.5" y="31.1" transform="rotate(-90 125.5 31.1)">R2</text>
<text x="126.4" y="31" transform="rotate(-90 126.4 31)">R1</text>
<text x="104.7" y="38.5" transform="rotate(-90 104.7 38.5)">C1</text>
<text x="105.5" y="38.5" transform="rotate(-90 105.5 38.5)">C3</text>
<text x="106.1" y="40" transform="rotate(-90 106.1 40)">R23</text>
<text x="106.9" y="40" transform="rotate(-90 106.9 40)">R25</text>
<text x="107.8" y="40.1" transform="rotate(-90 107.8 40.1)">R22</text>
<text x="108.8" y="40" transform="rotate(-90 108.8 40)">R21</text>
<text x="118.3" y="40.2" transform="rotate(-90 118.3 40.2)">R28</text>
<text x="119.4" y="40.2" transform="rotate(-90 119.4 40.2)">R26</text>
<text x="120.8" y="39.4" transform="rotate(-90 120.8 39.4)">C7</text>
<text x="121.8" y="39.4" transform="rotate(-90 121.8 39.4)">C8</text>
<text x="122.7" y="38.6" transform="rotate(-90 122.7 38.6)">R30</text>
<text x="123.5" y="38.5" transform="rotate(-90 123.5 38.5)">R31</text>
<text x="139.3" y="39.6" transform="rotate(-90 139.3 39.6)">C10</text>
<text x="140" y="39.5" transform="rotate(-90 140 39.5)">C11</text>
<text x="140.8" y="38.3" transform="rotate(-90 140.8 38.3)">R32</text>
<text x="141.7" y="38.3" transform="rotate(-90 141.7 38.3)">R33</text>
<text x="142.7" y="38.2" transform="rotate(-90 142.7 38.2)">R29</text>
<text x="143.7" y="38.3" transform="rotate(-90 143.7 38.3)">R27</text>
</g>
<text font-size=".6" fill="#fff" x="125.2" y="29.7">TP1</text>
</svg>
